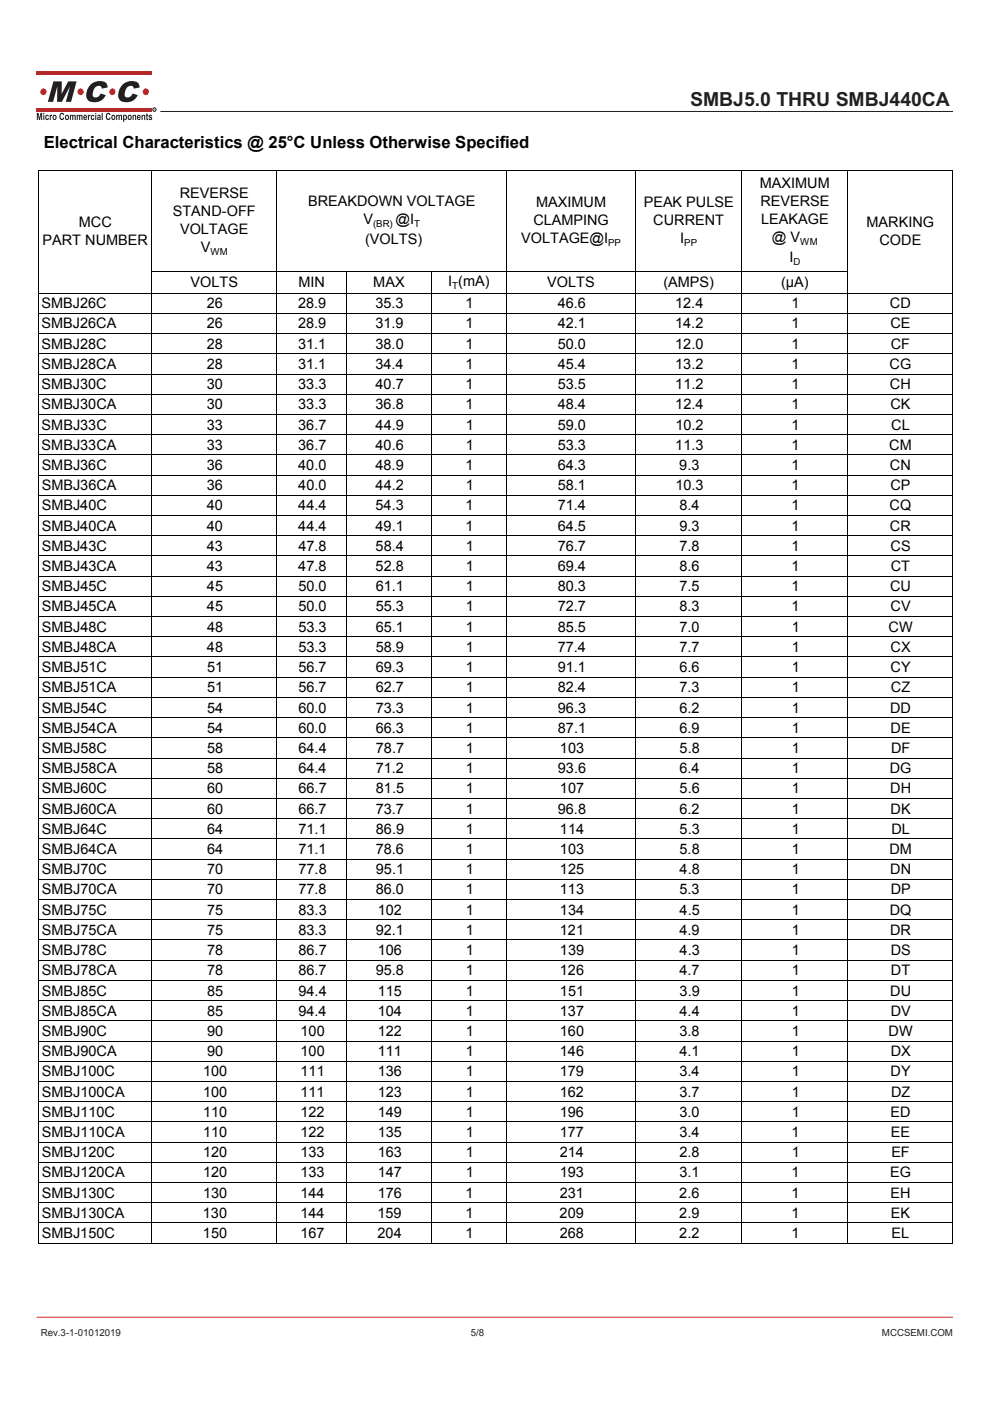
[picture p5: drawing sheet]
<svg xmlns="http://www.w3.org/2000/svg" width="210mm" height="297mm" viewBox="0 0 210 297" stroke-linecap="round" stroke-linejoin="round" font-family="sans-serif">
<g fill="#d62629">
<path d="M7.8 15.2h24.4v.8h-24.4z"/>
<path d="M7.8 22.8h24.4v.8h-24.4z"/>
</g>
<g fill="#231f20">
<path d="M7.8 23.9h.4l.2 1.1 .2-1.1h.3v1.5h-.2v-1.1l-.2 1.1h-.2l-.3-1.1v1.1h-.2zM9.2 23.9h.2v.3h-.2zM9.2 24.3h.2v1.1h-.2zM9.7 24.5l.4-.2 .3 .4h-.2l-.1-.1a.32 .32 0 0 0-.3 .3 .32 .32 0 0 0 .3 .3l.1-.2 .2 .1a.44 .44 0 0 1-.6 .3 .44 .44 0 0 1-.2-.7zM10.5 24.3h.2v.2l.2-.2 .2 .1-.1 .2-.2 .1v.7h-.3zM11.3 24.5a.49 .49 0 0 1 .7 .4 .49 .49 0 0 1-.7 .4l-.2-.4zM11.4 24.6l.1 .6a.29 .29 0 0 0 .3-.3 .29 .29 0 0 0-.4-.3zM12.9 24l.4-.1 .3 .4-.2 .1-.2-.2a.52 .52 0 0 0-.4 .5 .52 .52 0 0 0 .4 .5l.2-.3 .2 .1a.54 .54 0 0 1-.6 .4 .54 .54 0 0 1-.4-.7zM13.9 24.5a.49 .49 0 0 1 .7 .4 .49 .49 0 0 1-.7 .4l-.1-.4zM14.1 24.6v.6a.29 .29 0 0 0 .3-.3 .29 .29 0 0 0-.3-.3zM14.8 24.3h.2v.2l.3-.2a.27 .27 0 0 0 .2 .2 .27 .27 0 0 0 .3-.2l.2 .2 .1 .9h-.3l-.1-.9-.1 .2-.1 .7h-.2l-.1-.9-.1 .2-.1 .7h-.2zM16.3 24.3h.2v.2l.2-.2a.27 .27 0 0 0 .3 .2 .27 .27 0 0 0 .2-.2l.3 .2v.9h-.2l-.1-.9-.2 .2v.7h-.2l-.1-.9-.2 .2v.7h-.2zM17.8 24.5l.3-.2 .3 .2 .1 .5h-.6v.1l.2 .1 .1-.1h.3a.45 .45 0 0 1-.7 .3 .45 .45 0 0 1-.1-.7zM18 24.6l-.1 .2h.3l-.1-.2zM18.6 24.3h.2v.2l.2-.2 .2 .1-.1 .2-.2 .1v.7h-.3zM19.4 24.5l.4-.2 .2 .4h-.2l-.1-.1a.32 .32 0 0 0-.2 .3 .32 .32 0 0 0 .3 .3v-.2l.2 .1a.44 .44 0 0 1-.6 .3 .44 .44 0 0 1-.1-.7zM20.2 23.9h.2v.3h-.2zM20.2 24.3h.2v1.1h-.2zM20.7 24.4a.36 .36 0 0 1 .5-.1 .36 .36 0 0 1 .1 .4l.1 .7-.3-.1a.34 .34 0 0 1-.5-.2 .34 .34 0 0 1 .4-.3v-.2h-.4zM20.8 25.1a.2 .2 0 0 0 .4 0 .2 .2 0 0 0-.4 0zM21.6 23.9h.2v1.5h-.2zM22.7 24l.5-.1 .3 .4-.3 .1-.1-.2a.52 .52 0 0 0-.4 .5 .52 .52 0 0 0 .4 .5l.1-.3 .3 .1a.54 .54 0 0 1-.7 .4 .54 .54 0 0 1-.4-.7zM23.7 24.5a.49 .49 0 0 1 .8 .4 .49 .49 0 0 1-.8 .4l-.1-.4zM23.9 24.6l.1 .6a.29 .29 0 0 0 .3-.3 .29 .29 0 0 0-.4-.3zM24.6 24.3h.2v.2l.3-.2a.27 .27 0 0 0 .3 .2 .27 .27 0 0 0 .2-.2l.3 .2v.9h-.2l-.2-.9-.1 .2v.7h-.2l-.2-.9-.1 .2v.7h-.3zM26.1 24.3h.2v.2l.1-.1a.51 .51 0 0 1 .6 .5 .51 .51 0 0 1-.6 .5l-.1 .5h-.2zM26.4 24.6a.31 .31 0 0 0-.1 .4 .31 .31 0 0 0 .4 .2v-.5zM27.2 24.5a.49 .49 0 0 1 .7 .4 .49 .49 0 0 1-.7 .4l-.1-.4zM27.4 24.6v.6a.29 .29 0 0 0 .3-.3 .29 .29 0 0 0-.3-.3zM28.1 24.3h.2v.2l.1-.1a.31 .31 0 0 1 .4 0 .31 .31 0 0 1 .1 .4v.6h-.2v-.7l-.2-.2-.1 .2-.1 .7h-.2zM29.2 24.5l.2-.2 .3 .2 .1 .5h-.5v.1l.2 .1 .1-.1h.2a.45 .45 0 0 1-.6 .3 .45 .45 0 0 1-.1-.7zM29.3 24.6v.2h.3l-.1-.2zM30 24.3h.2v.2l.2-.1a.31 .31 0 0 1 .3 0 .31 .31 0 0 1 .1 .4v.6h-.2v-.7l-.2-.2-.1 .2-.1 .7h-.2zM31 24.1l.3-.1v.3h.1v.3h-.1l.1 .9-.3-.2-.2-.7zM31.6 24.4l.4-.1 .3 .3-.4-.1-.2 .2a.42 .42 0 0 1 .5 .3 .42 .42 0 0 1-.3 .5l-.4-.4 .6 .1-.6-.4z"/>
<path d="M11.3 17.3h1.8v2.6l1.4-2.6h1.7l-1.1 4.3h-1.1l.9-3.3-1.8 3.3h-1l.1-3.3-.9 3.3h-1.1zM19.1 18a2.61 2.61 0 0 1 3.5-.3l.2 .8-1.2 .3a.74 .74 0 0 0-.6-.7 .74 .74 0 0 0-.8 .5 1.82 1.82 0 0 0-.4 1.9 1.09 1.09 0 0 0 1.6-.7l1 .4a2.49 2.49 0 0 1-3.9 .9 2.76 2.76 0 0 1 .6-3.1zM25.9 18a2.61 2.61 0 0 1 3.5-.3l.2 .8-1.2 .3a.74 .74 0 0 0-.6-.7 .74 .74 0 0 0-.9 .5 1.82 1.82 0 0 0-.3 1.9 1.09 1.09 0 0 0 1.5-.7l1.1 .4a2.49 2.49 0 0 1-3.9 .9 2.76 2.76 0 0 1 .6-3.1z"/>
</g>
<g fill="#d62629">
<circle cx="30.9" cy="19.5" r=".68"/>
<circle cx="23.8" cy="19.5" r=".68"/>
<circle cx="17.1" cy="19.5" r=".68"/>
<circle cx="9.2" cy="19.5" r=".68"/>
</g>
<circle cx="32.7" cy="23.2" r=".37" fill="none" stroke="#231f20" stroke-width=".21"/>
<path d="M32.6 23h.3l-.1 .3 .2 .1-.3-.1-.1 .1zM32.7 23.1v.1h.2z" fill="#231f20"/>
<path d="M34 23.6h168.1" fill="none" stroke="#231f20" stroke-width=".21"/>
<path d="M7.8 279.3h194.3" fill="none" stroke="#d62629" stroke-width=".21"/>
<g fill="none" stroke="#000" stroke-width=".21">
<path d="M8.2 36.1h193.9v227.5h-193.9zM32.2 36.1v227.5M58.7 36.1v227.5M107.4 36.1v227.5M134.8 36.1v227.5M157.3 36.1v227.5M179.8 36.1v227.5M32.2 57.5h147.6M73.5 57.5v206.1M91.5 57.5v206.1M8.2 62.2h193.9M8.2 66.4h193.9"/>
<path d="M8.2 70.7h193.9M8.2 75h193.9M8.2 79.3h193.9M8.2 83.6h193.9M8.2 87.9h193.9M8.2 92.2h193.9M8.2 96.4h193.9M8.2 100.7h193.9M8.2 105h193.9M8.2 109.3h193.9M8.2 113.6h193.9M8.2 117.9h193.9"/>
<path d="M8.2 122.2h193.9M8.2 126.4h193.9M8.2 130.7h193.9M8.2 135h193.9M8.2 139.3h193.9M8.2 143.6h193.9M8.2 147.9h193.9M8.2 152.1h193.9M8.2 156.4h193.9M8.2 160.7h193.9M8.2 165h193.9M8.2 169.3h193.9"/>
<path d="M8.2 173.6h193.9M8.2 177.9h193.9M8.2 182.1h193.9M8.2 186.4h193.9M8.2 190.7h193.9M8.2 195h193.9M8.2 199.3h193.9M8.2 203.6h193.9M8.2 207.9h193.9M8.2 212.1h193.9M8.2 216.4h193.9M8.2 220.7h193.9"/>
<path d="M8.2 225h193.9M8.2 229.3h193.9M8.2 233.6h193.9M8.2 237.9h193.9M8.2 242.1h193.9M8.2 246.4h193.9M8.2 250.7h193.9M8.2 255h193.9M8.2 259.3h193.9"/>
</g>
<text font-size="4.1" fill="#231f20" x="146.4" y="22.4">SMBJ5.0 THRU SMBJ440CA</text>
<text font-size="3.5" x="9.3" y="31.5">Electrical Characteristics @ 25°C Unless Otherwise Specified</text>
<g font-size="3.1">
<text x="38.1" y="41.9">REVERSE</text>
<text x="161.2" y="39.8">MAXIMUM</text>
<text x="36.6" y="45.7">STAND-OFF</text>
<text x="65.3" y="43.6">BREAKDOWN VOLTAGE</text>
<text x="77.1" y="47.5">V</text>
<text x="83.9" y="47.5">@I</text>
<text x="113.1" y="47.7">CLAMPING</text>
<text x="113.7" y="43.8">MAXIMUM</text>
<text x="136.5" y="43.8">PEAK PULSE</text>
<text x="138.5" y="47.7">CURRENT</text>
<text x="161.3" y="43.6">REVERSE</text>
<text x="161.5" y="47.5">LEAKAGE</text>
<text x="9" y="51.9">PART NUMBER</text>
<text x="16.7" y="48.1">MCC</text>
<text x="38.2" y="49.6">VOLTAGE</text>
<text x="42.6" y="53.4">V</text>
<text x="77.4" y="51.7">(VOLTS)</text>
<text x="110.5" y="51.5">VOLTAGE@I</text>
<text x="144.3" y="51.5">I</text>
<text x="163.7" y="51.3">@ V</text>
<text x="183.8" y="48.1">MARKING</text>
<text x="186.5" y="51.9">CODE</text>
<text x="167.5" y="55.6">I</text>
<text x="8.8" y="65.4">SMBJ26C</text>
<text x="40.4" y="60.9">VOLTS</text>
<text x="43.9" y="65.4">26</text>
<text x="63.2" y="65.4">28.9</text>
<text x="63.3" y="60.9">MIN</text>
<text x="79.2" y="60.9">MAX</text>
<text x="79.6" y="65.4">35.3</text>
<text x="95.1" y="60.7">I (mA)</text>
<text x="98.7" y="65.4">1</text>
<text x="116.1" y="60.9">VOLTS</text>
<text x="118.3" y="65.4">46.6</text>
<text x="140.7" y="60.9">(AMPS)</text>
<text x="143.2" y="65.4">12.4</text>
<text x="165.7" y="60.9">(μA)</text>
<text x="167.9" y="65.4">1</text>
<text x="188.8" y="65.4">CD</text>
<text x="8.8" y="69.6">SMBJ26CA</text>
<text x="43.9" y="69.6">26</text>
<text x="63.2" y="69.6">28.9</text>
<text x="79.6" y="69.6">31.9</text>
<text x="98.7" y="69.6">1</text>
<text x="118.3" y="69.6">42.1</text>
<text x="143.2" y="69.6">14.2</text>
<text x="167.9" y="69.6">1</text>
<text x="188.9" y="69.6">CE</text>
<text x="8.8" y="73.9">SMBJ28C</text>
<text x="43.9" y="73.9">28</text>
<text x="63.2" y="73.9">31.1</text>
<text x="79.7" y="73.9">38.0</text>
<text x="98.8" y="73.9">1</text>
<text x="118.3" y="73.9">50.0</text>
<text x="143.2" y="73.9">12.0</text>
<text x="167.9" y="73.9">1</text>
<text x="188.9" y="73.9">CF</text>
<text x="8.8" y="78.2">SMBJ28CA</text>
<text x="8.8" y="82.5">SMBJ30C</text>
<text x="43.9" y="78.2">28</text>
<text x="43.9" y="82.5">30</text>
<text x="63.2" y="78.2">31.1</text>
<text x="63.3" y="82.5">33.3</text>
<text x="79.7" y="78.2">34.4</text>
<text x="79.7" y="82.5">40.7</text>
<text x="98.8" y="78.2">1</text>
<text x="98.8" y="82.5">1</text>
<text x="118.3" y="78.2">45.4</text>
<text x="118.3" y="82.5">53.5</text>
<text x="143.2" y="78.2">13.2</text>
<text x="143.2" y="82.5">11.2</text>
<text x="167.9" y="78.2">1</text>
<text x="167.9" y="82.5">1</text>
<text x="188.7" y="78.2">CG</text>
<text x="188.8" y="82.5">CH</text>
<text x="8.8" y="86.8">SMBJ30CA</text>
<text x="43.9" y="86.8">30</text>
<text x="63.3" y="86.8">33.3</text>
<text x="79.7" y="86.8">36.8</text>
<text x="98.8" y="86.8">1</text>
<text x="118.3" y="86.8">48.4</text>
<text x="143.2" y="86.8">12.4</text>
<text x="167.9" y="86.8">1</text>
<text x="188.9" y="86.8">CK</text>
<text x="8.8" y="91.1">SMBJ33C</text>
<text x="8.8" y="95.4">SMBJ33CA</text>
<text x="43.9" y="95.4">33</text>
<text x="43.9" y="91.1">33</text>
<text x="63.3" y="95.4">36.7</text>
<text x="63.3" y="91.1">36.7</text>
<text x="79.7" y="95.4">40.6</text>
<text x="79.7" y="91.1">44.9</text>
<text x="98.8" y="95.4">1</text>
<text x="98.8" y="91.1">1</text>
<text x="118.3" y="95.4">53.3</text>
<text x="118.3" y="91.1">59.0</text>
<text x="143.2" y="95.4">11.3</text>
<text x="143.2" y="91.1">10.2</text>
<text x="167.9" y="95.4">1</text>
<text x="167.9" y="91.1">1</text>
<text x="188.6" y="95.4">CM</text>
<text x="189" y="91.1">CL</text>
<text x="8.8" y="99.6">SMBJ36C</text>
<text x="43.9" y="99.6">36</text>
<text x="63.3" y="99.6">40.0</text>
<text x="79.7" y="99.6">48.9</text>
<text x="98.8" y="99.6">1</text>
<text x="118.3" y="99.6">64.3</text>
<text x="144.1" y="99.6">9.3</text>
<text x="167.9" y="99.6">1</text>
<text x="188.8" y="99.6">CN</text>
<text x="8.8" y="103.9">SMBJ36CA</text>
<text x="43.9" y="103.9">36</text>
<text x="63.3" y="103.9">40.0</text>
<text x="79.7" y="103.9">44.2</text>
<text x="98.8" y="103.9">1</text>
<text x="118.3" y="103.9">58.1</text>
<text x="143.2" y="103.9">10.3</text>
<text x="167.9" y="103.9">1</text>
<text x="188.9" y="103.9">CP</text>
<text x="8.8" y="108.2">SMBJ40C</text>
<text x="8.9" y="112.5">SMBJ40CA</text>
<text x="43.9" y="112.5">40</text>
<text x="43.9" y="108.2">40</text>
<text x="63.3" y="112.5">44.4</text>
<text x="63.3" y="108.2">44.4</text>
<text x="79.7" y="112.5">49.1</text>
<text x="79.7" y="108.2">54.3</text>
<text x="98.8" y="112.5">1</text>
<text x="98.8" y="108.2">1</text>
<text x="118.3" y="108.2">71.4</text>
<text x="118.3" y="112.5">64.5</text>
<text x="144.1" y="108.2">8.4</text>
<text x="144.1" y="112.5">9.3</text>
<text x="167.9" y="108.2">1</text>
<text x="167.9" y="112.5">1</text>
<text x="188.7" y="108.2">CQ</text>
<text x="188.8" y="112.5">CR</text>
<text x="8.9" y="116.8">SMBJ43C</text>
<text x="43.9" y="116.8">43</text>
<text x="63.3" y="116.8">47.8</text>
<text x="79.7" y="116.8">58.4</text>
<text x="98.8" y="116.8">1</text>
<text x="118.3" y="116.8">76.7</text>
<text x="144.1" y="116.8">7.8</text>
<text x="167.9" y="116.8">1</text>
<text x="188.9" y="116.8">CS</text>
<text x="8.9" y="121.1">SMBJ43CA</text>
<text x="8.9" y="125.4">SMBJ45C</text>
<text x="43.9" y="121.1">43</text>
<text x="43.9" y="125.4">45</text>
<text x="63.3" y="121.1">47.8</text>
<text x="63.3" y="125.4">50.0</text>
<text x="79.7" y="121.1">52.8</text>
<text x="79.7" y="125.4">61.1</text>
<text x="98.8" y="121.1">1</text>
<text x="98.8" y="125.4">1</text>
<text x="118.3" y="121.1">69.4</text>
<text x="118.3" y="125.4">80.3</text>
<text x="144.1" y="121.1">8.6</text>
<text x="144.1" y="125.4">7.5</text>
<text x="167.9" y="121.1">1</text>
<text x="167.9" y="125.4">1</text>
<text x="188.8" y="125.4">CU</text>
<text x="188.9" y="121.1">CT</text>
<text x="8.9" y="129.6">SMBJ45CA</text>
<text x="43.9" y="129.6">45</text>
<text x="63.3" y="129.6">50.0</text>
<text x="79.7" y="129.6">55.3</text>
<text x="98.8" y="129.6">1</text>
<text x="118.3" y="129.6">72.7</text>
<text x="144.1" y="129.6">8.3</text>
<text x="167.9" y="129.6">1</text>
<text x="188.9" y="129.6">CV</text>
<text x="8.9" y="133.9">SMBJ48C</text>
<text x="43.9" y="133.9">48</text>
<text x="63.3" y="133.9">53.3</text>
<text x="79.7" y="133.9">65.1</text>
<text x="98.8" y="133.9">1</text>
<text x="118.3" y="133.9">85.5</text>
<text x="144.1" y="133.9">7.0</text>
<text x="167.9" y="133.9">1</text>
<text x="188.5" y="133.9">CW</text>
<text x="8.9" y="138.2">SMBJ48CA</text>
<text x="8.9" y="142.5">SMBJ51C</text>
<text x="43.9" y="138.2">48</text>
<text x="43.9" y="142.5">51</text>
<text x="63.3" y="138.2">53.3</text>
<text x="63.3" y="142.5">56.7</text>
<text x="79.7" y="138.2">58.9</text>
<text x="79.7" y="142.5">69.3</text>
<text x="98.8" y="138.2">1</text>
<text x="98.8" y="142.5">1</text>
<text x="118.3" y="138.2">77.4</text>
<text x="118.3" y="142.5">91.1</text>
<text x="144.1" y="138.2">7.7</text>
<text x="144.1" y="142.5">6.6</text>
<text x="167.9" y="138.2">1</text>
<text x="167.9" y="142.5">1</text>
<text x="188.9" y="138.2">CX</text>
<text x="188.9" y="142.5">CY</text>
<text x="8.9" y="146.8">SMBJ51CA</text>
<text x="43.9" y="146.8">51</text>
<text x="63.3" y="146.8">56.7</text>
<text x="79.7" y="146.8">62.7</text>
<text x="98.8" y="146.8">1</text>
<text x="118.3" y="146.8">82.4</text>
<text x="144.1" y="146.8">7.3</text>
<text x="167.9" y="146.8">1</text>
<text x="189" y="146.8">CZ</text>
<text x="8.9" y="151.1">SMBJ54C</text>
<text x="8.9" y="155.4">SMBJ54CA</text>
<text x="43.9" y="155.4">54</text>
<text x="43.9" y="151.1">54</text>
<text x="63.3" y="155.4">60.0</text>
<text x="63.3" y="151.1">60.0</text>
<text x="79.7" y="155.4">66.3</text>
<text x="79.7" y="151.1">73.3</text>
<text x="98.8" y="151.1">1</text>
<text x="98.8" y="155.4">1</text>
<text x="118.3" y="151.1">96.3</text>
<text x="118.3" y="155.4">87.1</text>
<text x="144.1" y="151.1">6.2</text>
<text x="144.1" y="155.4">6.9</text>
<text x="167.9" y="151.1">1</text>
<text x="167.9" y="155.4">1</text>
<text x="188.8" y="151.1">DD</text>
<text x="188.9" y="155.4">DE</text>
<text x="8.9" y="159.6">SMBJ58C</text>
<text x="43.9" y="159.6">58</text>
<text x="63.3" y="159.6">64.4</text>
<text x="79.7" y="159.6">78.7</text>
<text x="98.8" y="159.6">1</text>
<text x="118.8" y="159.6">103</text>
<text x="144.2" y="159.6">5.8</text>
<text x="168" y="159.6">1</text>
<text x="189" y="159.6">DF</text>
<text x="8.9" y="163.9">SMBJ58CA</text>
<text x="43.9" y="163.9">58</text>
<text x="63.3" y="163.9">64.4</text>
<text x="79.7" y="163.9">71.2</text>
<text x="98.8" y="163.9">1</text>
<text x="118.3" y="163.9">93.6</text>
<text x="144.1" y="163.9">6.4</text>
<text x="167.9" y="163.9">1</text>
<text x="188.7" y="163.9">DG</text>
<text x="8.9" y="172.5">SMBJ60CA</text>
<text x="8.9" y="168.2">SMBJ60C</text>
<text x="43.9" y="172.5">60</text>
<text x="43.9" y="168.2">60</text>
<text x="63.3" y="172.5">66.7</text>
<text x="63.3" y="168.2">66.7</text>
<text x="79.7" y="172.5">73.7</text>
<text x="79.7" y="168.2">81.5</text>
<text x="98.8" y="172.5">1</text>
<text x="98.8" y="168.2">1</text>
<text x="118.3" y="172.5">96.8</text>
<text x="118.8" y="168.2">107</text>
<text x="144.1" y="172.5">6.2</text>
<text x="144.2" y="168.2">5.6</text>
<text x="167.9" y="172.5">1</text>
<text x="168" y="168.2">1</text>
<text x="188.8" y="168.2">DH</text>
<text x="188.9" y="172.5">DK</text>
<text x="8.9" y="176.8">SMBJ64C</text>
<text x="43.9" y="176.8">64</text>
<text x="63.3" y="176.8">71.1</text>
<text x="79.7" y="176.8">86.9</text>
<text x="98.8" y="176.8">1</text>
<text x="118.8" y="176.8">114</text>
<text x="144.2" y="176.8">5.3</text>
<text x="168" y="176.8">1</text>
<text x="189.1" y="176.8">DL</text>
<text x="8.9" y="181.1">SMBJ64CA</text>
<text x="8.9" y="185.4">SMBJ70C</text>
<text x="43.9" y="181.1">64</text>
<text x="43.9" y="185.4">70</text>
<text x="63.3" y="181.1">71.1</text>
<text x="63.3" y="185.4">77.8</text>
<text x="79.7" y="181.1">78.6</text>
<text x="79.7" y="185.4">95.1</text>
<text x="98.8" y="181.1">1</text>
<text x="98.8" y="185.4">1</text>
<text x="118.8" y="181.1">103</text>
<text x="118.8" y="185.4">125</text>
<text x="144.1" y="181.1">5.8</text>
<text x="144.2" y="185.4">4.8</text>
<text x="167.9" y="181.1">1</text>
<text x="168" y="185.4">1</text>
<text x="188.7" y="181.1">DM</text>
<text x="188.8" y="185.4">DN</text>
<text x="8.9" y="189.6">SMBJ70CA</text>
<text x="43.9" y="189.6">70</text>
<text x="63.3" y="189.6">77.8</text>
<text x="79.7" y="189.6">86.0</text>
<text x="98.8" y="189.6">1</text>
<text x="118.8" y="189.6">113</text>
<text x="144.1" y="189.6">5.3</text>
<text x="167.9" y="189.6">1</text>
<text x="188.9" y="189.6">DP</text>
<text x="8.9" y="193.9">SMBJ75C</text>
<text x="43.9" y="193.9">75</text>
<text x="63.3" y="193.9">83.3</text>
<text x="80.1" y="193.9">102</text>
<text x="98.8" y="193.9">1</text>
<text x="118.8" y="193.9">134</text>
<text x="144.1" y="193.9">4.5</text>
<text x="168" y="193.9">1</text>
<text x="188.7" y="193.9">DQ</text>
<text x="8.9" y="202.5">SMBJ78C</text>
<text x="8.9" y="198.2">SMBJ75CA</text>
<text x="43.9" y="198.2">75</text>
<text x="43.9" y="202.5">78</text>
<text x="63.3" y="198.2">83.3</text>
<text x="63.3" y="202.5">86.7</text>
<text x="79.7" y="198.2">92.1</text>
<text x="80.1" y="202.5">106</text>
<text x="98.8" y="198.2">1</text>
<text x="98.8" y="202.5">1</text>
<text x="118.8" y="198.2">121</text>
<text x="118.8" y="202.5">139</text>
<text x="144.1" y="198.2">4.9</text>
<text x="144.1" y="202.5">4.3</text>
<text x="167.9" y="198.2">1</text>
<text x="168" y="202.5">1</text>
<text x="188.8" y="198.2">DR</text>
<text x="188.9" y="202.5">DS</text>
<text x="8.9" y="206.8">SMBJ78CA</text>
<text x="43.9" y="206.8">78</text>
<text x="63.3" y="206.8">86.7</text>
<text x="79.7" y="206.8">95.8</text>
<text x="98.8" y="206.8">1</text>
<text x="118.8" y="206.8">126</text>
<text x="144.1" y="206.8">4.7</text>
<text x="167.9" y="206.8">1</text>
<text x="189" y="206.8">DT</text>
<text x="8.9" y="211.1">SMBJ85C</text>
<text x="8.9" y="215.4">SMBJ85CA</text>
<text x="43.9" y="215.4">85</text>
<text x="43.9" y="211.1">85</text>
<text x="63.3" y="215.4">94.4</text>
<text x="63.3" y="211.1">94.4</text>
<text x="80.1" y="215.4">104</text>
<text x="80.1" y="211.1">115</text>
<text x="98.8" y="215.4">1</text>
<text x="98.8" y="211.1">1</text>
<text x="118.8" y="215.4">137</text>
<text x="118.8" y="211.1">151</text>
<text x="144.1" y="215.4">4.4</text>
<text x="144.1" y="211.1">3.9</text>
<text x="167.9" y="215.4">1</text>
<text x="168" y="211.1">1</text>
<text x="188.8" y="211.1">DU</text>
<text x="188.9" y="215.4">DV</text>
<text x="8.9" y="219.6">SMBJ90C</text>
<text x="43.9" y="219.6">90</text>
<text x="63.8" y="219.6">100</text>
<text x="80.1" y="219.6">122</text>
<text x="98.8" y="219.6">1</text>
<text x="118.8" y="219.6">160</text>
<text x="144.1" y="219.6">3.8</text>
<text x="167.9" y="219.6">1</text>
<text x="188.5" y="219.6">DW</text>
<text x="8.9" y="223.9">SMBJ90CA</text>
<text x="43.9" y="223.9">90</text>
<text x="63.8" y="223.9">100</text>
<text x="80.1" y="223.9">111</text>
<text x="98.8" y="223.9">1</text>
<text x="118.8" y="223.9">146</text>
<text x="144.1" y="223.9">4.1</text>
<text x="167.9" y="223.9">1</text>
<text x="188.9" y="223.9">DX</text>
<text x="8.9" y="232.5">SMBJ100CA</text>
<text x="8.9" y="228.2">SMBJ100C</text>
<text x="43.1" y="232.5">100</text>
<text x="43.1" y="228.2">100</text>
<text x="63.7" y="232.5">111</text>
<text x="63.8" y="228.2">111</text>
<text x="80.1" y="232.5">123</text>
<text x="80.1" y="228.2">136</text>
<text x="98.8" y="232.5">1</text>
<text x="98.8" y="228.2">1</text>
<text x="118.7" y="232.5">162</text>
<text x="118.8" y="228.2">179</text>
<text x="144.1" y="232.5">3.7</text>
<text x="144.1" y="228.2">3.4</text>
<text x="167.9" y="232.5">1</text>
<text x="167.9" y="228.2">1</text>
<text x="188.9" y="228.2">DY</text>
<text x="189" y="232.5">DZ</text>
<text x="8.9" y="236.8">SMBJ110C</text>
<text x="43.1" y="236.8">110</text>
<text x="63.7" y="236.8">122</text>
<text x="80.1" y="236.8">149</text>
<text x="98.8" y="236.8">1</text>
<text x="118.7" y="236.8">196</text>
<text x="144.1" y="236.8">3.0</text>
<text x="167.9" y="236.8">1</text>
<text x="188.9" y="236.8">ED</text>
<text x="8.9" y="241.1">SMBJ110CA</text>
<text x="8.9" y="245.4">SMBJ120C</text>
<text x="43.1" y="241.1">110</text>
<text x="43.1" y="245.4">120</text>
<text x="63.7" y="241.1">122</text>
<text x="63.7" y="245.4">133</text>
<text x="80.1" y="241.1">135</text>
<text x="80.1" y="245.4">163</text>
<text x="98.8" y="241.1">1</text>
<text x="98.8" y="245.4">1</text>
<text x="118.7" y="241.1">177</text>
<text x="118.7" y="245.4">214</text>
<text x="144.1" y="241.1">3.4</text>
<text x="144.1" y="245.4">2.8</text>
<text x="167.9" y="241.1">1</text>
<text x="167.9" y="245.4">1</text>
<text x="189" y="241.1">EE</text>
<text x="189.1" y="245.4">EF</text>
<text x="8.9" y="249.6">SMBJ120CA</text>
<text x="43.1" y="249.6">120</text>
<text x="63.7" y="249.6">133</text>
<text x="80.1" y="249.6">147</text>
<text x="98.8" y="249.6">1</text>
<text x="118.7" y="249.6">193</text>
<text x="144.1" y="249.6">3.1</text>
<text x="167.9" y="249.6">1</text>
<text x="188.8" y="249.6">EG</text>
<text x="8.9" y="253.9">SMBJ130C</text>
<text x="43.1" y="253.9">130</text>
<text x="63.7" y="253.9">144</text>
<text x="80.1" y="253.9">176</text>
<text x="98.8" y="253.9">1</text>
<text x="118.7" y="253.9">231</text>
<text x="144.1" y="253.9">2.6</text>
<text x="167.9" y="253.9">1</text>
<text x="188.9" y="253.9">EH</text>
<text x="8.8" y="258.2">SMBJ130CA</text>
<text x="8.8" y="262.5">SMBJ150C</text>
<text x="43" y="258.2">130</text>
<text x="43.1" y="262.5">150</text>
<text x="63.7" y="258.2">144</text>
<text x="63.7" y="262.5">167</text>
<text x="80.1" y="258.2">159</text>
<text x="80.1" y="262.5">204</text>
<text x="98.8" y="258.2">1</text>
<text x="98.8" y="262.5">1</text>
<text x="118.7" y="258.2">209</text>
<text x="118.7" y="262.5">268</text>
<text x="144.1" y="258.2">2.9</text>
<text x="144.1" y="262.5">2.2</text>
<text x="167.9" y="258.2">1</text>
<text x="167.9" y="262.5">1</text>
<text x="188.9" y="258.2">EK</text>
<text x="189.1" y="262.5">EL</text>
</g>
<g font-size="2.1" fill="#231f20">
<text x="8.6" y="283.2">Rev.3-1-01012019</text>
<text x="99.8" y="283.2">5/8</text>
<text x="187.1" y="283.2">MCCSEMI.COM</text>
</g>
<g font-size="2">
<text x="79.1" y="48.1">(BR)</text>
<text x="87.8" y="48.1">T</text>
<text x="129" y="52.1">PP</text>
<text x="145.1" y="52.1">PP</text>
<text x="169.7" y="51.9">WM</text>
<text x="44.6" y="54">WM</text>
<text x="168.3" y="56.1">D</text>
<text x="95.9" y="61.3">T</text>
</g>
</svg>
